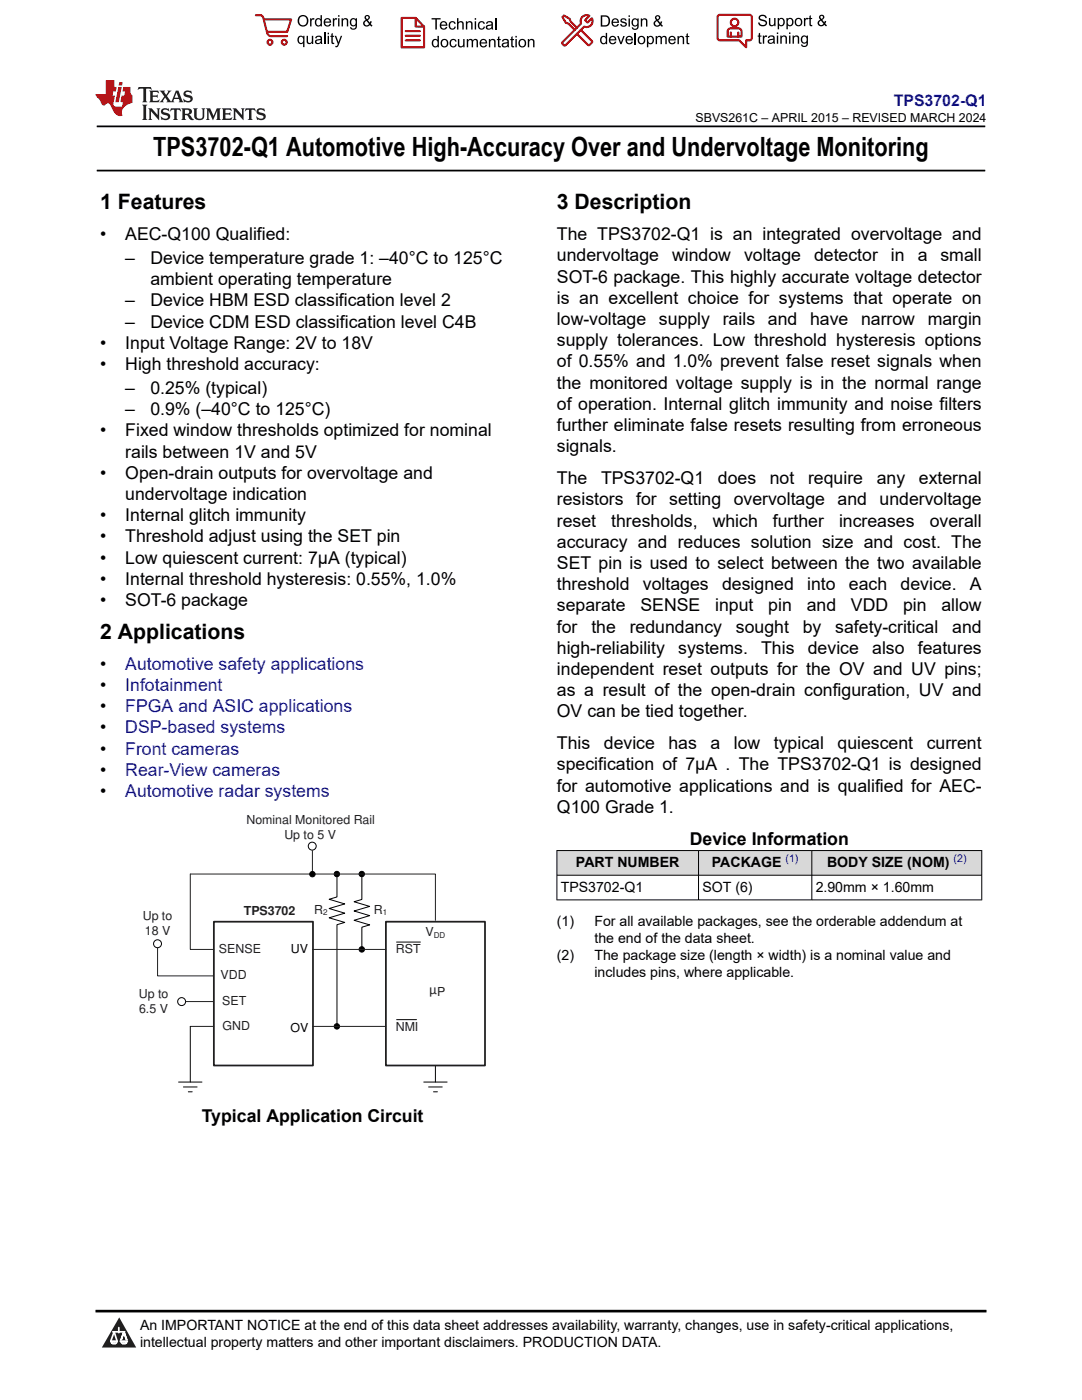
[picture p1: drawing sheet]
<svg xmlns="http://www.w3.org/2000/svg" width="216mm" height="279mm" viewBox="0 0 216 279" stroke-linecap="round" stroke-linejoin="round" font-family="sans-serif">
<path d="M19.3 25.2h177.3M19.3 34h177.3" fill="none" stroke="#000" stroke-width=".35"/>
<g fill="none" stroke="#000" stroke-width=".2">
<path d="M67.2 174v5l-1.5 .5 3.1 .9-3.1 .9 3.1 .9-3.1 1 3.1 .9-1.6 .4v20.3M72.2 174.4v5.1l-1.5 .5 3.1 .9-3.1 .9 3.1 .9-3.1 1 3.1 .9-1.6 .4v4M35.6 215.9h4.7M36.6 216.9h2.7M37.6 217.9h.8M84.6 215.9h4.6M85.5 216.9h2.7M86.5 217.9h.8M86.9 212.7v3.2"/>
<circle cx="67.2" cy="174.4" r=".54"/>
<circle cx="72.2" cy="174.4" r=".54"/>
<circle cx="72.2" cy="189.5" r=".54"/>
<circle cx="67.2" cy="204.8" r=".54"/>
</g>
<g fill="#000">
<circle cx="67.2" cy="174.4" r=".54"/>
<circle cx="72.2" cy="174.4" r=".54"/>
<circle cx="72.2" cy="189.5" r=".54"/>
<circle cx="67.2" cy="204.8" r=".54"/>
</g>
<path d="M42.7 183.9h19.8v28.7h-19.8zM77 183.9h19.8v28.7h-19.8z" fill="none" stroke="#211f1f" stroke-width=".35"/>
<path d="M38 174.4v15.1h4.7" fill="none" stroke="#211f1f" stroke-width=".2"/>
<circle cx="62.3" cy="168.9" r=".79" fill="#fff"/>
<g fill="none" stroke="#000" stroke-width=".2">
<path d="M38 204.8v11.1"/>
<circle cx="62.3" cy="168.9" r=".79"/>
</g>
<path d="M38 174.4h48.9v9.3M62.4 189.5h14.6M38 204.8h4.7M62.4 204.8h14.6" fill="none" stroke="#211f1f" stroke-width=".2"/>
<circle cx="36.2" cy="199.9" r=".79" fill="#fff"/>
<g fill="none" stroke="#000" stroke-width=".2">
<path d="M79.1 188h4.8M79.1 203.5h4"/>
<circle cx="36.2" cy="199.9" r=".79"/>
</g>
<path d="M31.4 189.2v5.6h11.2M37.1 199.9h5.5" fill="none" stroke="#211f1f" stroke-width=".2"/>
<circle cx="31.4" cy="188.3" r=".79" fill="#fff"/>
<g fill="none" stroke="#000" stroke-width=".2">
<circle cx="62.3" cy="174.5" r=".54"/>
<circle cx="31.4" cy="188.3" r=".79"/>
</g>
<path d="M62.3 169.8v4.7" fill="none" stroke="#211f1f" stroke-width=".2"/>
<circle cx="62.3" cy="174.5" r=".54" fill="#000"/>
<g fill="#d8d8d8">
<path d="M111.1 169.7h84.8v5h-84.8z" fill-rule="evenodd"/>
<path d="M111.2 169.8h28.1v4.8h-28.1z" fill-rule="evenodd"/>
<path d="M139.4 169.8h22.5v4.8h-22.5z" fill-rule="evenodd"/>
<path d="M162.1 169.8h33.7v4.8h-33.7z" fill-rule="evenodd"/>
</g>
<path d="M111.1 169.7h84.9M111.1 174.7h84.9M111.1 179.6h84.9M111.1 169.7v10M139.4 169.7v10M162 169.7v10M195.9 169.7v10" fill="none" stroke="#000" stroke-width=".2"/>
<path d="M0 0h215.9v23.8h-215.9z" fill-rule="evenodd" fill="#fff"/>
<path d="M27.7 17.4l-.2 .6 .5-.3h.6v.1v2.2l-.2 .4h1l-.2-.4v-2.2v-.1h.5l.5 .3-.1-.6zM29.8 18.1l.2 .4v1.5l-.2 .4h1.9l.1-.6a1.08 1.08 0 0 1-1.3 .2v-.7h.6l.4 .2v-.6l-.4 .2h-.6v-.6l.2-.1a1 1 0 0 1 1 .2l-.1-.5zM31.8 18.1l1 1.1-1 1.2h.9l-.2-.2 .4-.7 .5 .7-.2 .2h1.6l-.2-.2 .1-.4h1l.1 .4-.1 .2h.9l-.2-.3-.8-2h-.5l-1 2.2-.8-1.1 .9-1.1h-.8l.2 .2-.5 .7-.3-.7 .1-.2zM35.2 18.5l.4 1h-.8zM36.8 18.2a.65 .65 0 0 0-.2 .7 .65 .65 0 0 0 .6 .5l.7 .2 .1 .2a.79 .79 0 0 1-.7 .4 .79 .79 0 0 1-.7-.5l.1 .7 .2-.1a.93 .93 0 0 0 1.1 .1 .93 .93 0 0 0 .4-1 1.46 1.46 0 0 0-1.2-.6l-.1-.3a1.09 1.09 0 0 1 1.2 .2l-.2-.6-.1 .1-.6-.2zM28.4 20.9l.2 .4v2.3l-.2 .3h1l-.2-.3v-2.3l.2-.4zM29.6 21.6l.2 .4v1.6l-.2 .3h.8l-.3-.3v-1.4l1.7 1.8v-2l.2-.4h-.8l.2 .2 .1 1.1-1.2-1.3zM32.3 21.8a.65 .65 0 0 0-.2 .7 .65 .65 0 0 0 .7 .4l.6 .2 .1 .2a.79 .79 0 0 1-.7 .4 .79 .79 0 0 1-.7-.5l.1 .7 .2-.1a.93 .93 0 0 0 1.1 .1 .93 .93 0 0 0 .4-.9 1.46 1.46 0 0 0-1.2-.6l-.1-.4a1.09 1.09 0 0 1 1.2 .2l-.2-.6-.1 .1-.6-.1zM34.1 21.6l-.1 .7a.63 .63 0 0 1 .7-.4l.1 1.7-.3 .3h1l-.2-.3v-1.7a.66 .66 0 0 1 .8 .4l-.1-.7zM36.2 21.6l.2 .4v1.6l-.2 .3h.9l-.2-.2v-.7h.5l.1 .2a.79 .79 0 0 0 1.2 .6l-1-.9a.61 .61 0 0 0 .6-.6 .61 .61 0 0 0-.5-.6zM36.9 21.9h.2a.47 .47 0 0 1 .5 .1 .47 .47 0 0 1 .1 .5l-.2 .2h-.6zM38.5 21.6l.2 .2a2.27 2.27 0 0 0 .4 2 1.04 1.04 0 0 0 1.7-.7v-1.3l.2-.2h-.8l.2 .4v1.1a.6 .6 0 0 1-.6 .6 .6 .6 0 0 1-.6-.6v-1.1l.3-.4zM41.1 21.6l.2 .4v1.6l-.2 .3h.7l-.2-.3v-1.5l.9 1.9 .8-1.9v1.5l-.2 .3h1l-.3-.3v-1.6l.3-.4h-.8l-.7 1.5-.7-1.5zM44.3 21.6l.2 .4v1.6l-.2 .3h1.9l.1-.5a1.09 1.09 0 0 1-1.3 .1v-.6h.6l.4 .1v-.6l-.4 .2h-.6v-.6l.2-.1a1.01 1.01 0 0 1 1 .3l-.1-.6zM46.4 21.6l.3 .4v1.6l-.3 .3h.8l-.2-.3v-1.4l1.6 1.8v-2l.2-.4h-.7l.2 .2v1.1l-1.2-1.3zM49 21.6l-.1 .7a.63 .63 0 0 1 .8-.4v1.7l-.3 .3h1l-.2-.3v-1.7a.66 .66 0 0 1 .8 .4l-.1-.7zM51.4 21.8a.65 .65 0 0 0-.2 .7 .65 .65 0 0 0 .6 .4l.6 .2 .2 .2a.79 .79 0 0 1-.8 .4 .79 .79 0 0 1-.6-.5l.1 .7 .2-.1a.93 .93 0 0 0 1 .1 .93 .93 0 0 0 .5-.9 1.46 1.46 0 0 0-1.3-.6l-.1-.4a1.09 1.09 0 0 1 1.3 .2l-.2-.6-.2 .1-.5-.1z" fill="#231f20"/>
<path d="M21.1 16v2.8h-2.1l.1 .3 .9 1a.95 .95 0 0 0 .9 .9 .59 .59 0 0 1 .6-.4 .59 .59 0 0 1 .5 .4l.4 .8a1.59 1.59 0 0 0 2.1 1.3 1.61 1.61 0 0 1 1-2.2l1-.4-.1-1.5a1.59 1.59 0 0 1-.4-1.6h-1.4l-.2 .9h.5l-.1 .8h-.5l-.2 1v.2l.4 .1-.2 .9h-.6a.73 .73 0 0 1-1.1-.7l.3-1.5h-.5l.2-.8h.5l.2-.9h-.5v-1.4zM23.6 17.4l-.6 3h.7l.6-3zM23.8 16.4l-.1 .7h.7l.1-.7z" fill="#ed1c24"/>
<g fill="#000">
<path d="M59.4 4.2a1.12 1.12 0 0 1 2.2 0 1.12 1.12 0 0 1-2.2 0zM59.9 3.5a.89 .89 0 0 0-.1 1.1 .89 .89 0 0 0 1.1 .4 .88 .88 0 0 0 .3-1.3 .88 .88 0 0 0-1.3-.2z" fill-rule="evenodd"/>
<path d="M59.5 7.3l.5-.2 .5 .3v-.3h.3v2.3h-.3v-.8a.74 .74 0 0 1-1 0 .74 .74 0 0 1-.1-1zM59.8 7.5a.57 .57 0 0 0-.2 .7 .57 .57 0 0 0 .8 .2 .57 .57 0 0 0 .1-.7 .57 .57 0 0 0-.7-.2z" fill-rule="evenodd"/>
<path d="M61.9 3.6h.2v.3l.2-.2 .3-.1 .2 .1-.1 .3a.36 .36 0 0 0-.5 0 .36 .36 0 0 0 0 .4v.9h-.3z" fill-rule="evenodd"/>
<path d="M61.2 7.1h.3v.9a.41 .41 0 0 0 .4 .6 .41 .41 0 0 0 .3-.6v-.9h.3v1.7h-.2v-.3a.58 .58 0 0 1-.7 .3 .58 .58 0 0 1-.4-.6z" fill-rule="evenodd"/>
<path d="M63 3.8l.5-.2 .5 .2v-.8h.2v2.3h-.2v-.2a.75 .75 0 0 1-1-.1 .75 .75 0 0 1-.1-1zM63.2 4a.57 .57 0 0 0-.1 .7 .57 .57 0 0 0 .8 .2 .57 .57 0 0 0 .1-.7 .57 .57 0 0 0-.8-.2z" fill-rule="evenodd"/>
<path d="M63 7.3a.74 .74 0 0 1 1-.1 .74 .74 0 0 1 .3 .9v.7h-.3v-.2a.57 .57 0 0 1-.8 .2 .57 .57 0 0 1-.2-.8l1-.3a.41 .41 0 0 0-.4-.4 .41 .41 0 0 0-.4 .4l-.3-.1zM63.2 8.2a.35 .35 0 0 0 .2 .5 .35 .35 0 0 0 .5-.3l.1-.4z" fill-rule="evenodd"/>
<path d="M65.4 6.5h.3v.3h-.3zM65.4 7.1h.3v1.7h-.3z" fill-rule="evenodd"/>
<path d="M64.8 3.8a.76 .76 0 0 1 .9-.1 .76 .76 0 0 1 .4 .8h-1.2a.47 .47 0 0 0 .3 .6 .47 .47 0 0 0 .6-.4l.3 .1a.82 .82 0 0 1-1.3 .3 .82 .82 0 0 1 0-1.3zM65 4l-.1 .3h.9l-.3-.4z" fill-rule="evenodd"/>
<path d="M66.4 3.6h.3v.3l.1-.2 .4-.1 .1 .1-.1 .3a.36 .36 0 0 0-.4 0 .36 .36 0 0 0-.1 .4v.9h-.3z" fill-rule="evenodd"/>
<path d="M66.1 6.7l.3-.1v.5h.3v.3h-.3v.9l.1 .2h.2v.3a.41 .41 0 0 1-.4-.1 .41 .41 0 0 1-.2-.4v-.9h-.2v-.3h.2z" fill-rule="evenodd"/>
<path d="M66.8 7.1h.3l.4 1.4 .5-1.4h.3l-.6 1.7a.57 .57 0 0 1-.8 .6v-.3a.37 .37 0 0 0 .5-.3z" fill-rule="evenodd"/>
<path d="M67.5 3h.2v.3h-.2zM67.5 3.6h.2v1.7h-.2z" fill-rule="evenodd"/>
<path d="M68.2 3.6h.2v.3a.58 .58 0 0 1 .7-.3 .58 .58 0 0 1 .4 .7v1h-.3v-1a.4 .4 0 0 0-.4-.5 .4 .4 0 0 0-.4 .6v.9h-.2z" fill-rule="evenodd"/>
<path d="M70 3.8l.5-.2 .5 .2v-.2h.2v1.5a.71 .71 0 0 1-.5 .8 .71 .71 0 0 1-.8-.5h.2a.46 .46 0 0 0 .6 .3 .46 .46 0 0 0 .3-.6 .78 .78 0 0 1-1.1-.2 .78 .78 0 0 1 .1-1.1zM70.2 4a.53 .53 0 0 0-.1 .8 .53 .53 0 0 0 .8 0 .54 .54 0 0 0 0-.7 .54 .54 0 0 0-.7-.1z" fill-rule="evenodd"/>
<path d="M72.9 3.1a.53 .53 0 0 1 .8 .1 .53 .53 0 0 1-.3 .8l.4 .5 .1-.3 .3 .1-.2 .5 .3 .3-.2 .2-.3-.3a.71 .71 0 0 1-1.2 .1 .71 .71 0 0 1 .4-1.1l-.3-.5zM73 3.5a.3 .3 0 0 0 .6 0 .3 .3 0 0 0-.6 0zM72.9 4.3a.45 .45 0 0 0 0 .7 .45 .45 0 0 0 .7-.2l-.5-.6z" fill-rule="evenodd"/>
<path d="M86.1 3.6h1.8v.3h-.7v2h-.3v-2h-.8z" fill-rule="evenodd"/>
<path d="M86.3 8l.5-.2 .5 .2v-.8h.3v2.2h-.3v-.2a.76 .76 0 0 1-1 0 .76 .76 0 0 1-.1-1zM86.6 8.1a.58 .58 0 0 0-.2 .8 .58 .58 0 0 0 .8 .2 .58 .58 0 0 0 .1-.8 .58 .58 0 0 0-.7-.2z" fill-rule="evenodd"/>
<path d="M88.2 7.9a.81 .81 0 0 1 1.1 .2 .81 .81 0 0 1-.2 1.1 .81 .81 0 0 1-1.1-.1l-.1-.8zM88.3 8.1a.57 .57 0 0 0 0 .9 .57 .57 0 0 0 .8 0 .57 .57 0 0 0 0-.8 .57 .57 0 0 0-.8-.1z" fill-rule="evenodd"/>
<path d="M88 4.4a.77 .77 0 0 1 .9-.1 .77 .77 0 0 1 .4 .8h-1.3a.48 .48 0 0 0 .4 .6 .48 .48 0 0 0 .6-.3h.3a.83 .83 0 0 1-1.3 .4 .83 .83 0 0 1 0-1.4zM88.2 4.6l-.2 .3h1l-.3-.4z" fill-rule="evenodd"/>
<path d="M89.7 4.4a.7 .7 0 0 1 1.2 .3l-.2 .1a.45 .45 0 0 0-.6-.3 .45 .45 0 0 0-.3 .6 .45 .45 0 0 0 .3 .6 .45 .45 0 0 0 .6-.4h.3a.76 .76 0 0 1-1.1 .6 .76 .76 0 0 1-.3-1.1z" fill-rule="evenodd"/>
<path d="M89.9 8a.7 .7 0 0 1 1.2 .3h-.3a.45 .45 0 0 0-.5-.3 .45 .45 0 0 0-.3 .6 .45 .45 0 0 0 .3 .6 .45 .45 0 0 0 .6-.4l.2 .1a.76 .76 0 0 1-1 .5 .76 .76 0 0 1-.4-1.1z" fill-rule="evenodd"/>
<path d="M91.2 3.6h.3v.8a.59 .59 0 0 1 .7-.2 .59 .59 0 0 1 .3 .7v1h-.2v-1a.4 .4 0 0 0-.5-.4 .4 .4 0 0 0-.3 .5v.9h-.3z" fill-rule="evenodd"/>
<path d="M91.4 7.8h.2v.9a.41 .41 0 0 0 .5 .5 .41 .41 0 0 0 .3-.5v-.9h.3v1.6h-.3v-.2a.58 .58 0 0 1-.7 .3 .58 .58 0 0 1-.3-.7z" fill-rule="evenodd"/>
<path d="M93 4.2h.2v.3a.59 .59 0 0 1 .7-.3 .59 .59 0 0 1 .4 .7v1h-.3v-1a.41 .41 0 0 0-.4-.5 .41 .41 0 0 0-.4 .6v.9h-.2z" fill-rule="evenodd"/>
<path d="M93.1 7.8h.3v.2a.56 .56 0 0 1 1 0 .54 .54 0 0 1 .6-.2 .54 .54 0 0 1 .4 .5v1.1h-.3v-1a.34 .34 0 0 0-.3-.4 .34 .34 0 0 0-.4 .3v1.1h-.3v-1a.38 .38 0 0 0-.5-.4 .38 .38 0 0 0-.2 .6v.8h-.3z" fill-rule="evenodd"/>
<path d="M94.7 3.6h.3v.3h-.3zM94.7 4.2h.3v1.7h-.3z" fill-rule="evenodd"/>
<path d="M95.5 4.4a.7 .7 0 0 1 1.3 .3l-.3 .1a.45 .45 0 0 0-.6-.3 .45 .45 0 0 0-.3 .6 .45 .45 0 0 0 .3 .6 .45 .45 0 0 0 .6-.4h.3a.76 .76 0 0 1-1.1 .6 .76 .76 0 0 1-.3-1.1z" fill-rule="evenodd"/>
<path d="M95.9 8a.77 .77 0 0 1 .9-.2 .77 .77 0 0 1 .4 .9h-1.2a.48 .48 0 0 0 .3 .5 .48 .48 0 0 0 .6-.3h.3a.83 .83 0 0 1-1.3 .4 .83 .83 0 0 1 0-1.3zM96.1 8.1l-.1 .4h.9l-.2-.5z" fill-rule="evenodd"/>
<path d="M97.5 7.8h.3v.2a.59 .59 0 0 1 .7-.2 .59 .59 0 0 1 .4 .6v1h-.3v-1a.41 .41 0 0 0-.5-.4 .41 .41 0 0 0-.3 .5v.9h-.3z" fill-rule="evenodd"/>
<path d="M97.1 4.4a.74 .74 0 0 1 1-.1 .74 .74 0 0 1 .3 .9v.7h-.3v-.2a.59 .59 0 0 1-.8 .2 .59 .59 0 0 1-.3-.8l1.1-.3a.42 .42 0 0 0-.4-.4 .42 .42 0 0 0-.5 .4l-.2-.1zM97.3 5.3a.36 .36 0 0 0 .2 .5 .36 .36 0 0 0 .5-.2l.1-.5z" fill-rule="evenodd"/>
<path d="M99.4 7.4l.2-.2v.6h.3v.2h-.3v1l.1 .2h.2l.1 .2a.41 .41 0 0 1-.5 0 .41 .41 0 0 1-.1-.4v-1h-.2v-.2h.2z" fill-rule="evenodd"/>
<path d="M100.3 8a.74 .74 0 0 1 .9-.2 .74 .74 0 0 1 .3 .9l.1 .7h-.3v-.2a.59 .59 0 0 1-.8 .3 .59 .59 0 0 1-.3-.8l1-.3a.42 .42 0 0 0-.3-.4 .42 .42 0 0 0-.5 .3h-.3zM100.5 8.8a.36 .36 0 0 0 .1 .5 .36 .36 0 0 0 .5-.2l.2-.5z" fill-rule="evenodd"/>
<path d="M102 7.4l.3-.2v.6h.3v.2h-.3v1l.1 .2h.2v.2a.41 .41 0 0 1-.5 0 .41 .41 0 0 1-.1-.4v-1h-.2v-.2h.2z" fill-rule="evenodd"/>
<path d="M102.8 7.2h.3v.3h-.3zM102.8 7.8h.3v1.6h-.3z" fill-rule="evenodd"/>
<path d="M103.7 7.9a.81 .81 0 0 1 1.1 .2 .81 .81 0 0 1-.1 1.1 .81 .81 0 0 1-1.2-.1v-.8zM103.9 8.1a.57 .57 0 0 0-.1 .9 .57 .57 0 0 0 .8 0 .57 .57 0 0 0 0-.8 .57 .57 0 0 0-.7-.1z" fill-rule="evenodd"/>
<path d="M105.3 7.8h.3v.2a.59 .59 0 0 1 .7-.2 .59 .59 0 0 1 .4 .6v1h-.3v-1a.41 .41 0 0 0-.5-.4 .41 .41 0 0 0-.3 .5v.9h-.3z" fill-rule="evenodd"/>
<path d="M119.9 3.1h.7a1.12 1.12 0 0 1 1.1 1.1 1.12 1.12 0 0 1-1 1.1h-.8zM120.2 3.3v1.7h.4a.86 .86 0 0 0 .8-.8 .86 .86 0 0 0-.8-.9z" fill-rule="evenodd"/>
<path d="M119.9 7.4l.5-.3 .5 .3v-.8h.2v2.2h-.2v-.2a.75 .75 0 0 1-1 0 .75 .75 0 0 1-.1-1zM120.1 7.5a.57 .57 0 0 0-.1 .8 .57 .57 0 0 0 .8 .2 .57 .57 0 0 0 .1-.8 .57 .57 0 0 0-.8-.2z" fill-rule="evenodd"/>
<path d="M121.7 7.4a.76 .76 0 0 1 .9-.2 .76 .76 0 0 1 .4 .9h-1.2a.47 .47 0 0 0 .3 .5 .47 .47 0 0 0 .6-.3h.3a.82 .82 0 0 1-1.3 .4 .82 .82 0 0 1 0-1.3zM121.9 7.5l-.1 .3h.9l-.3-.4z" fill-rule="evenodd"/>
<path d="M122.2 3.9a.76 .76 0 0 1 .9-.2 .76 .76 0 0 1 .4 .9h-1.2a.47 .47 0 0 0 .4 .5 .47 .47 0 0 0 .5-.3h.3a.82 .82 0 0 1-1.3 .4 .82 .82 0 0 1 0-1.3zM122.5 4l-.2 .3h.9l-.2-.4z" fill-rule="evenodd"/>
<path d="M123.9 3.8a.71 .71 0 0 1 1.1 .3h-.2a.32 .32 0 0 0-.4-.3 .32 .32 0 0 0-.3 .4h.1a.75 .75 0 0 1 .9 .8 .72 .72 0 0 1-.7 .3 .72 .72 0 0 1-.7-.5h.3a.36 .36 0 0 0 .4 .4 .36 .36 0 0 0 .3-.5 .8 .8 0 0 1-.9-.7z" fill-rule="evenodd"/>
<path d="M123.2 7.2h.3l.4 1.3 .5-1.3h.3l-.7 1.6h-.2z" fill-rule="evenodd"/>
<path d="M125.4 3.1h.3v.3h-.3zM125.4 3.7h.3v1.6h-.3z" fill-rule="evenodd"/>
<path d="M125 7.4a.76 .76 0 0 1 .9-.2 .76 .76 0 0 1 .4 .9h-1.2a.47 .47 0 0 0 .3 .5 .47 .47 0 0 0 .6-.3h.3a.82 .82 0 0 1-1.3 .4 .82 .82 0 0 1 0-1.3zM125.2 7.5l-.1 .3h.9l-.2-.4z" fill-rule="evenodd"/>
<path d="M126.2 3.9l.5-.3 .5 .3v-.2h.2v1.4a.71 .71 0 0 1-.5 .8 .71 .71 0 0 1-.8-.5l.2 .1a.46 .46 0 0 0 .6 .2 .46 .46 0 0 0 .3-.6 .78 .78 0 0 1-1.1-.1 .78 .78 0 0 1 .1-1.1zM126.4 4a.53 .53 0 0 0-.1 .8 .53 .53 0 0 0 .8 0 .54 .54 0 0 0 0-.7 .54 .54 0 0 0-.7-.1z" fill-rule="evenodd"/>
<path d="M127.5 7.3a.8 .8 0 0 1 1.1 .2 .8 .8 0 0 1-.1 1.1 .8 .8 0 0 1-1.2-.1v-.8zM127.7 7.5a.56 .56 0 0 0-.1 .9 .56 .56 0 0 0 .8-.1 .56 .56 0 0 0 0-.7 .56 .56 0 0 0-.7-.1z" fill-rule="evenodd"/>
<path d="M127.9 3.7h.2v.2a.58 .58 0 0 1 .7-.2 .58 .58 0 0 1 .4 .6v1h-.3v-1a.4 .4 0 0 0-.4-.4 .4 .4 0 0 0-.4 .5v.9h-.2z" fill-rule="evenodd"/>
<path d="M129.1 7.2h.2v.2a.72 .72 0 0 1 1-.1 .72 .72 0 0 1 .2 1 .64 .64 0 0 1-.5 .5 .64 .64 0 0 1-.6-.2v.8h-.3zM129.5 7.5a.56 .56 0 0 0-.2 .8 .56 .56 0 0 0 .8 .2 .56 .56 0 0 0 .1-.8 .56 .56 0 0 0-.7-.2z" fill-rule="evenodd"/>
<path d="M130.8 7.2h.3v.2a.55 .55 0 0 1 .9 0 .53 .53 0 0 1 .6-.3 .53 .53 0 0 1 .4 .6v1.1h-.2v-1a.34 .34 0 0 0-.3-.4 .34 .34 0 0 0-.4 .3v1.1h-.3v-1a.37 .37 0 0 0-.5-.4 .37 .37 0 0 0-.2 .6v.8h-.3z" fill-rule="evenodd"/>
<path d="M130.8 3.2a.53 .53 0 0 1 .9 .1 .53 .53 0 0 1-.4 .8l.4 .5 .2-.4 .2 .1-.2 .5 .4 .3-.2 .3-.3-.4a.71 .71 0 0 1-1.2 .1 .71 .71 0 0 1 .3-1.1l-.2-.5zM130.9 3.6a.3 .3 0 0 0 .6 0 .3 .3 0 0 0-.6 0zM130.9 4.3a.45 .45 0 0 0 0 .7 .45 .45 0 0 0 .7-.2l-.5-.6z" fill-rule="evenodd"/>
<path d="M133.6 7.4a.76 .76 0 0 1 .9-.2 .76 .76 0 0 1 .3 .9h-1.2a.47 .47 0 0 0 .4 .5 .47 .47 0 0 0 .6-.3h.2a.82 .82 0 0 1-1.2 .4 .82 .82 0 0 1 0-1.3zM133.8 7.5l-.2 .3h1l-.3-.4z" fill-rule="evenodd"/>
<path d="M135.2 7.2h.2v.2a.58 .58 0 0 1 .7-.2 .58 .58 0 0 1 .4 .6v1h-.3v-1a.4 .4 0 0 0-.4-.4 .4 .4 0 0 0-.3 .5v.9h-.3z" fill-rule="evenodd"/>
<path d="M137 6.8l.3-.2v.6h.2v.2h-.2v1v.2h.2l.1 .2a.41 .41 0 0 1-.5 0 .41 .41 0 0 1-.1-.5v-.9h-.2v-.2h.2z" fill-rule="evenodd"/>
<path d="M151.6 3.1a.88 .88 0 0 1 1.4 .5h-.3a.49 .49 0 0 0-.5-.5 .49 .49 0 0 0-.5 .6l.1 .1a1.06 1.06 0 0 1 1.2 1 .95 .95 0 0 1-.9 .4 .95 .95 0 0 1-.8-.7h.3a.58 .58 0 0 0 .6 .5 .58 .58 0 0 0 .5-.6l-.2-.1a.95 .95 0 0 1-1.1-.9z" fill-rule="evenodd"/>
<path d="M151.4 6.7l.3-.2v.6h.2v.2h-.2v1v.2h.2l.1 .2a.41 .41 0 0 1-.5 0 .41 .41 0 0 1-.1-.5v-.9h-.2v-.2h.2z" fill-rule="evenodd"/>
<path d="M152.2 7.1h.3v.2l.1-.2h.4h.1l-.1 .3a.36 .36 0 0 0-.4 0 .36 .36 0 0 0-.1 .5v.8h-.3z" fill-rule="evenodd"/>
<path d="M153.3 7.3a.74 .74 0 0 1 1-.2 .74 .74 0 0 1 .3 .9l.1 .7h-.3l-.1-.2a.57 .57 0 0 1-.8 .3 .57 .57 0 0 1-.1-.9l.9-.2a.41 .41 0 0 0-.4-.4 .41 .41 0 0 0-.4 .3h-.3zM153.5 8.1a.35 .35 0 0 0 .2 .5 .35 .35 0 0 0 .5-.2l.1-.5z" fill-rule="evenodd"/>
<path d="M153.4 3.6h.3v.9a.41 .41 0 0 0 .4 .5 .41 .41 0 0 0 .4-.5v-.9h.2v1.6h-.2v-.2a.58 .58 0 0 1-.7 .2 .58 .58 0 0 1-.4-.6z" fill-rule="evenodd"/>
<path d="M155 6.5h.3v.3h-.3zM155 7.1h.3v1.6h-.3z" fill-rule="evenodd"/>
<path d="M155.2 3.6h.2v.2a.72 .72 0 0 1 1-.1 .72 .72 0 0 1 .2 1 .64 .64 0 0 1-.5 .5 .64 .64 0 0 1-.6-.2v.8h-.3zM155.6 3.9a.56 .56 0 0 0-.2 .8 .56 .56 0 0 0 .8 .2 .56 .56 0 0 0 .1-.8 .56 .56 0 0 0-.7-.2z" fill-rule="evenodd"/>
<path d="M155.7 7.1h.3v.2a.58 .58 0 0 1 .7-.2 .58 .58 0 0 1 .3 .6v1h-.3v-1a.4 .4 0 0 0-.4-.4 .4 .4 0 0 0-.3 .5v.9h-.3z" fill-rule="evenodd"/>
<path d="M156.9 3.6h.3v.2a.72 .72 0 0 1 .9-.1 .72 .72 0 0 1 .2 1 .64 .64 0 0 1-.4 .5 .64 .64 0 0 1-.7-.2v.8h-.3zM157.3 3.9a.56 .56 0 0 0-.1 .8 .56 .56 0 0 0 .7 .2 .56 .56 0 0 0 .2-.8 .56 .56 0 0 0-.8-.2z" fill-rule="evenodd"/>
<path d="M157.4 6.5h.3v.3h-.3zM157.4 7.1h.3v1.6h-.3z" fill-rule="evenodd"/>
<path d="M158.1 7.1h.3v.2a.58 .58 0 0 1 .7-.2 .58 .58 0 0 1 .4 .6v1h-.3v-1a.4 .4 0 0 0-.5-.4 .4 .4 0 0 0-.3 .5v.9h-.3z" fill-rule="evenodd"/>
<path d="M158.8 3.7a.8 .8 0 0 1 1.1 .2 .8 .8 0 0 1-.1 1.1 .8 .8 0 0 1-1.1-.1l-.1-.8zM159 3.9a.56 .56 0 0 0-.1 .9 .56 .56 0 0 0 .9 0 .56 .56 0 0 0-.1-.8 .56 .56 0 0 0-.7-.1z" fill-rule="evenodd"/>
<path d="M160 7.3l.5-.2 .5 .2v-.2h.2v1.4a.71 .71 0 0 1-.5 .9 .71 .71 0 0 1-.9-.5h.3a.46 .46 0 0 0 .6 .2 .46 .46 0 0 0 .2-.6 .78 .78 0 0 1-1-.1 .78 .78 0 0 1 .1-1.1zM160.2 7.4a.53 .53 0 0 0-.1 .8 .53 .53 0 0 0 .8 0 .54 .54 0 0 0 0-.7 .54 .54 0 0 0-.7-.1z" fill-rule="evenodd"/>
<path d="M160.4 3.6h.3v.2l.1-.2h.4h.1l-.1 .3a.36 .36 0 0 0-.4 0 .36 .36 0 0 0-.1 .5v.8h-.3z" fill-rule="evenodd"/>
<path d="M161.5 3.2l.3-.2v.6h.3v.2h-.3v1v.2h.3v.2a.41 .41 0 0 1-.5 0 .41 .41 0 0 1-.1-.5v-.9h-.2v-.2h.2z" fill-rule="evenodd"/>
<path d="M163.6 3.1a.53 .53 0 0 1 .8 .1 .53 .53 0 0 1-.3 .8l.4 .5 .1-.3h.3l-.2 .5 .3 .3-.2 .3-.3-.3a.71 .71 0 0 1-1.2 .1 .71 .71 0 0 1 .4-1.2l-.3-.5zM163.7 3.5a.3 .3 0 0 0 .5 0 .3 .3 0 0 0-.5 0zM163.6 4.2a.45 .45 0 0 0 0 .8 .45 .45 0 0 0 .7-.3l-.5-.6z" fill-rule="evenodd"/>
</g>
<path d="M64.8 6.5v2.3M98.9 3.6v2.3M126.8 6.6v2.2" fill="none" stroke="#000" stroke-width=".28"/>
<g fill="none" stroke="#de0000" stroke-width=".42">
<path d="M51.1 3l1 .1a1.4 1.4 0 0 1 .6 1.2l.7 2.5a.95 .95 0 0 0 1.1 .4h2.8M52.7 3.9h5.4l-.8 2.4h-4M80.1 3.6h2.8v1.7h1.7v4.2h-4.5zM81 7.1h2.8M81 6.2h2.8M81 8.1h2.8M82.9 3.6l1.7 1.7M115.1 5.5l-1.3-1.2-.1-.5-1.2-.7-.3 .3 .7 1.1 .5 .2 1.3 1.3M115.9 6l2.2 2.2v.3l-.5 .5h-.3l-2.2-2.2zM115.9 6l.7-.7a1.19 1.19 0 0 0 1.3-.3 1.19 1.19 0 0 0 .2-1.4l-.9 .9-.4-.5 .8-.8a1.19 1.19 0 0 0-1.4 .1 1.19 1.19 0 0 0-.2 1.4l-3.8 3.7v.3l.3 .3h.3l2.3-2.2M143.2 3.2l.4-.2h6l.4 .2v4.4l-.2 .4-.9 .1v1.3l-1.4-1.3h-3.9l-.4-.3zM145.4 5.8l.4-.1h1.6a.61 .61 0 0 1 .6 .6v1h-2.8v-1z"/>
<path d="M145.8 6.5v.8M147.3 6.5v.8"/>
<circle cx="53.9" cy="8.4" r=".49"/>
<circle cx="56.7" cy="8.4" r=".49"/>
<circle cx="146.6" cy="4.5" r=".75"/>
</g>
<path d="M0 261.4h215.9v18h-215.9z" fill-rule="evenodd" fill="#fff"/>
<path d="M23.8 262.9l3.4 6h-6.9z" fill="#231f20"/>
<path d="M22.1 267.7h1.3l-.4 .5h-.3a.55 .55 0 0 1-.6-.5z" fill-rule="evenodd" fill="#fff"/>
<path d="M22.1 267.7h1.3l-.4 .5h-.3a.55 .55 0 0 1-.6-.5z" fill="none" stroke="#231f20" stroke-width=".34"/>
<path d="M22.1 267.7h1.3l-.4 .5h-.5zM22.6 265.8h.1M22.6 265.8h2.3zM23.7 265.9h.1M23.7 264.9v1zM24 267.7h.1" fill="none" stroke="#fff" stroke-width=".34"/>
<path d="M24.7 265.8l-.7 1.9z" fill="#fff"/>
<path d="M24.7 265.8l-.7 1.9z" fill="none" stroke="#fff" stroke-width=".34"/>
<path d="M24.7 265.8l.7 1.9z" fill="#fff"/>
<path d="M22.8 265.8l-.7 1.9zM22.8 265.8l.6 1.9zM24.7 265.8l.7 1.9zM25.3 267.7h.1" fill="none" stroke="#fff" stroke-width=".34"/>
<path d="M24.1 267.7h1.3a.65 .65 0 0 1-.6 .5 .65 .65 0 0 1-.7-.5z" fill-rule="evenodd" fill="#fff"/>
<path d="M24.1 267.7h1.3a.65 .65 0 0 1-.6 .5 .65 .65 0 0 1-.7-.5z" fill="none" stroke="#231f20" stroke-width=".34"/>
<path d="M24 267.7h.1M24.1 267.7h1.3l-.4 .5h-.5z" fill="none" stroke="#fff" stroke-width=".34"/>
<path d="M19 261.7h177.8" fill="none" stroke="#000" stroke-width=".53"/>
<text font-size="5.3" x="30.6" y="31.2">TPS3702-Q1 Automotive High-Accuracy Over and Undervoltage Monitoring</text>
<g font-size="4.2">
<text x="20" y="41.8">1 Features</text>
<text x="111.1" y="41.8">3 Description</text>
<text x="20" y="127.5">2 Applications</text>
</g>
<g font-size="3.5">
<text x="20" y="47.9">•</text>
<text x="25" y="47.9">AEC-Q100 Qualified:</text>
<text x="111.1" y="47.9">The TPS3702-Q1 is an integrated overvoltage and</text>
<text x="25" y="52.7">–</text>
<text x="30" y="52.7">Device temperature grade 1: –40°C to 125°C</text>
<text x="111.1" y="52.2">undervoltage</text>
<text x="134.1" y="52.2">window</text>
<text x="148.5" y="52.2">voltage</text>
<text x="162.4" y="52.2">detector</text>
<text x="177.8" y="52.2">in</text>
<text x="183.1" y="52.2">a</text>
<text x="187.7" y="52.2">small</text>
<text x="30" y="56.9">ambient operating temperature</text>
<text x="111.1" y="56.4">SOT-6 package. This highly accurate voltage detector</text>
<text x="25" y="61.2">–</text>
<text x="25" y="65.4">–</text>
<text x="30" y="61.2">Device HBM ESD classification level 2</text>
<text x="30" y="65.4">Device CDM ESD classification level C4B</text>
<text x="111.1" y="60.6">is an excellent choice for systems that operate on</text>
<text x="111.1" y="64.9">low-voltage</text>
<text x="131.5" y="64.9">supply</text>
<text x="144.2" y="64.9">rails</text>
<text x="153.2" y="64.9">and</text>
<text x="161.6" y="64.9">have</text>
<text x="171.8" y="64.9">narrow</text>
<text x="185.1" y="64.9">margin</text>
<text x="20" y="69.6">•</text>
<text x="25" y="69.6">Input Voltage Range: 2V to 18V</text>
<text x="111.1" y="69.1">supply tolerances. Low threshold hysteresis options</text>
<text x="20" y="73.9">•</text>
<text x="25" y="73.9">High threshold accuracy:</text>
<text x="111.1" y="77.6">the monitored voltage supply is in the normal range</text>
<text x="111.1" y="73.3">of 0.55% and 1.0% prevent false reset signals when</text>
<text x="25" y="78.6">–</text>
<text x="25" y="82.9">–</text>
<text x="30" y="78.6">0.25% (typical)</text>
<text x="30" y="82.9">0.9% (–40°C to 125°C)</text>
<text x="111.1" y="81.8">of operation. Internal glitch immunity and noise filters</text>
<text x="20" y="87.1">•</text>
<text x="25" y="87.1">Fixed window thresholds optimized for nominal</text>
<text x="111.1" y="86">further eliminate false resets resulting from erroneous</text>
<text x="20" y="95.6">•</text>
<text x="25" y="91.3">rails between 1V and 5V</text>
<text x="25" y="95.6">Open-drain outputs for overvoltage and</text>
<text x="111.1" y="90.3">signals.</text>
<text x="25" y="99.8">undervoltage indication</text>
<text x="111.1" y="96.6">The</text>
<text x="111.1" y="100.9">resistors</text>
<text x="119.9" y="96.6">TPS3702-Q1</text>
<text x="126.9" y="100.9">for setting</text>
<text x="143.2" y="96.6">does</text>
<text x="146.4" y="100.9">overvoltage</text>
<text x="153.6" y="96.6">not</text>
<text x="161.2" y="96.6">require</text>
<text x="167.1" y="100.9">and</text>
<text x="174.9" y="96.6">any</text>
<text x="175.5" y="100.9">undervoltage</text>
<text x="183.4" y="96.6">external</text>
<text x="20" y="104">•</text>
<text x="25" y="104">Internal glitch immunity</text>
<text x="111.1" y="105.1">reset</text>
<text x="122" y="105.1">thresholds,</text>
<text x="142.2" y="105.1">which</text>
<text x="154.2" y="105.1">further</text>
<text x="167.4" y="105.1">increases</text>
<text x="185.5" y="105.1">overall</text>
<text x="20" y="108.3">•</text>
<text x="20" y="112.5">•</text>
<text x="25" y="108.3">Threshold adjust using the SET pin</text>
<text x="25" y="112.5">Low quiescent current: 7µA (typical)</text>
<text x="111.1" y="109.3">accuracy and reduces solution size and cost. The</text>
<text x="111.1" y="113.6">SET pin is used to select between the two available</text>
<text x="20" y="116.7">•</text>
<text x="25" y="116.7">Internal threshold hysteresis: 0.55%, 1.0%</text>
<text x="111.1" y="117.8">threshold</text>
<text x="128.3" y="117.8">voltages</text>
<text x="144.1" y="117.8">designed</text>
<text x="161.1" y="117.8">into</text>
<text x="169.4" y="117.8">each</text>
<text x="179.7" y="117.8">device.</text>
<text x="193.5" y="117.8">A</text>
<text x="20" y="121">•</text>
<text x="25" y="121">SOT-6 package</text>
<text x="111.1" y="122">separate</text>
<text x="127.8" y="122">SENSE</text>
<text x="142.7" y="122">input</text>
<text x="153.3" y="122">pin</text>
<text x="161" y="122">and</text>
<text x="169.8" y="122">VDD</text>
<text x="180.2" y="122">pin</text>
<text x="187.8" y="122">allow</text>
<text x="111.1" y="126.3">for</text>
<text x="111.1" y="130.5">high-reliability</text>
<text x="118" y="126.3">the</text>
<text x="125.7" y="126.3">redundancy</text>
<text x="135.3" y="130.5">systems.</text>
<text x="146.8" y="126.3">sought</text>
<text x="151.9" y="130.5">This</text>
<text x="160.2" y="126.3">by</text>
<text x="161.2" y="130.5">device</text>
<text x="166.7" y="126.3">safety-critical</text>
<text x="174" y="130.5">also</text>
<text x="183.1" y="130.5">features</text>
<text x="190" y="126.3">and</text>
<text x="20" y="133.7">•</text>
<text x="20" y="137.9">•</text>
<text x="111.1" y="134.7">independent reset outputs for the OV and UV pins;</text>
<text x="20" y="142.1">•</text>
<text x="111.1" y="139">as a result of the open-drain configuration, UV and</text>
<text x="111.1" y="143.2">OV can be tied together.</text>
<text x="20" y="146.4">•</text>
<text x="111.1" y="149.5">This</text>
<text x="120.5" y="149.5">device</text>
<text x="133.4" y="149.5">has</text>
<text x="141.8" y="149.5">a</text>
<text x="146.4" y="149.5">low</text>
<text x="154.4" y="149.5">typical</text>
<text x="167.1" y="149.5">quiescent</text>
<text x="184.9" y="149.5">current</text>
<text x="20" y="150.6">•</text>
<text x="20" y="154.8">•</text>
<text x="111.1" y="153.8">specification of 7µA . The TPS3702-Q1 is designed</text>
<text x="20" y="159.1">•</text>
<text x="111.1" y="158">for automotive applications and is qualified for AEC-</text>
<text x="111.1" y="162.2">Q100 Grade 1.</text>
<text x="137.6" y="168.6">Device Information</text>
<text x="40.3" y="224">Typical Application Circuit</text>
</g>
<g font-size="3.5" fill="#00f">
<text x="25" y="133.7">Automotive safety applications</text>
<text x="25" y="137.9">Infotainment</text>
<text x="25" y="142.1">FPGA and ASIC applications</text>
<text x="25" y="146.4">DSP-based systems</text>
<text x="25" y="150.6">Front cameras</text>
<text x="25" y="154.8">Rear-View cameras</text>
<text x="25" y="159.1">Automotive radar systems</text>
</g>
<text font-size="3.2" fill="#00f" x="178.3" y="21.1">TPS3702-Q1</text>
<g font-size="2.8">
<text x="114.9" y="173">PART NUMBER</text>
<text x="142" y="173">PACKAGE</text>
<text x="165" y="173">BODY SIZE (NOM)</text>
<text x="111.9" y="177.9">TPS3702-Q1</text>
<text x="140.2" y="177.9">SOT (6)</text>
<text x="162.8" y="177.9">2.90mm × 1.60mm</text>
<text x="111.1" y="184.7">(1)</text>
<text x="118.6" y="184.7">For all available packages, see the orderable addendum at</text>
<text x="111.1" y="191.5">(2)</text>
<text x="118.6" y="188.1">the end of the data sheet.</text>
<text x="118.6" y="191.5">The package size (length × width) is a nominal value and</text>
<text x="118.6" y="194.9">includes pins, where applicable.</text>
<text x="27.9" y="265.5">An IMPORTANT NOTICE at the end of this data sheet addresses availability, warranty, changes, use in safety-critical applications,</text>
<text x="27.9" y="268.9">intellectual property matters and other important disclaimers. PRODUCTION DATA.</text>
</g>
<text font-size="2.8" fill="#211f1f" x="85.6" y="198.3">µ</text>
<g font-size="2.5">
<text x="138.8" y="24.3">SBVS261C – APRIL 2015 – REVISED MARCH 2024</text>
<text x="58" y="190.2">UV</text>
<text x="57.9" y="206">OV</text>
</g>
<g font-size="2.5" fill="#211f1f">
<text x="49.2" y="164.4">Nominal Monitored Rail</text>
<text x="56.7" y="167.4">Up to 5 V</text>
<text x="28.5" y="183.6">Up to</text>
<text x="48.6" y="182.7">TPS3702</text>
<text x="62.7" y="182.3">R</text>
<text x="74.6" y="182.3">R</text>
<text x="28.9" y="186.6">18 V</text>
<text x="43.7" y="190.2">SENSE</text>
<text x="79" y="190.2">RST</text>
<text x="84.9" y="186.8">V</text>
<text x="44" y="195.4">VDD</text>
<text x="27.7" y="199.2">Up to</text>
<text x="27.8" y="202.1">6.5 V</text>
<text x="44.4" y="200.7">SET</text>
<text x="87.2" y="198.8">P</text>
<text x="44.4" y="205.6">GND</text>
<text x="79" y="205.7">NMI</text>
</g>
<g font-size="2.1" fill="#00f">
<text x="156.7" y="172.1">(1)</text>
<text x="190.3" y="172.1">(2)</text>
</g>
<g font-size="1.6" fill="#211f1f">
<text x="64.5" y="182.7">2</text>
<text x="76.4" y="182.7">1</text>
<text x="86.6" y="187.1">DD</text>
</g>
</svg>
